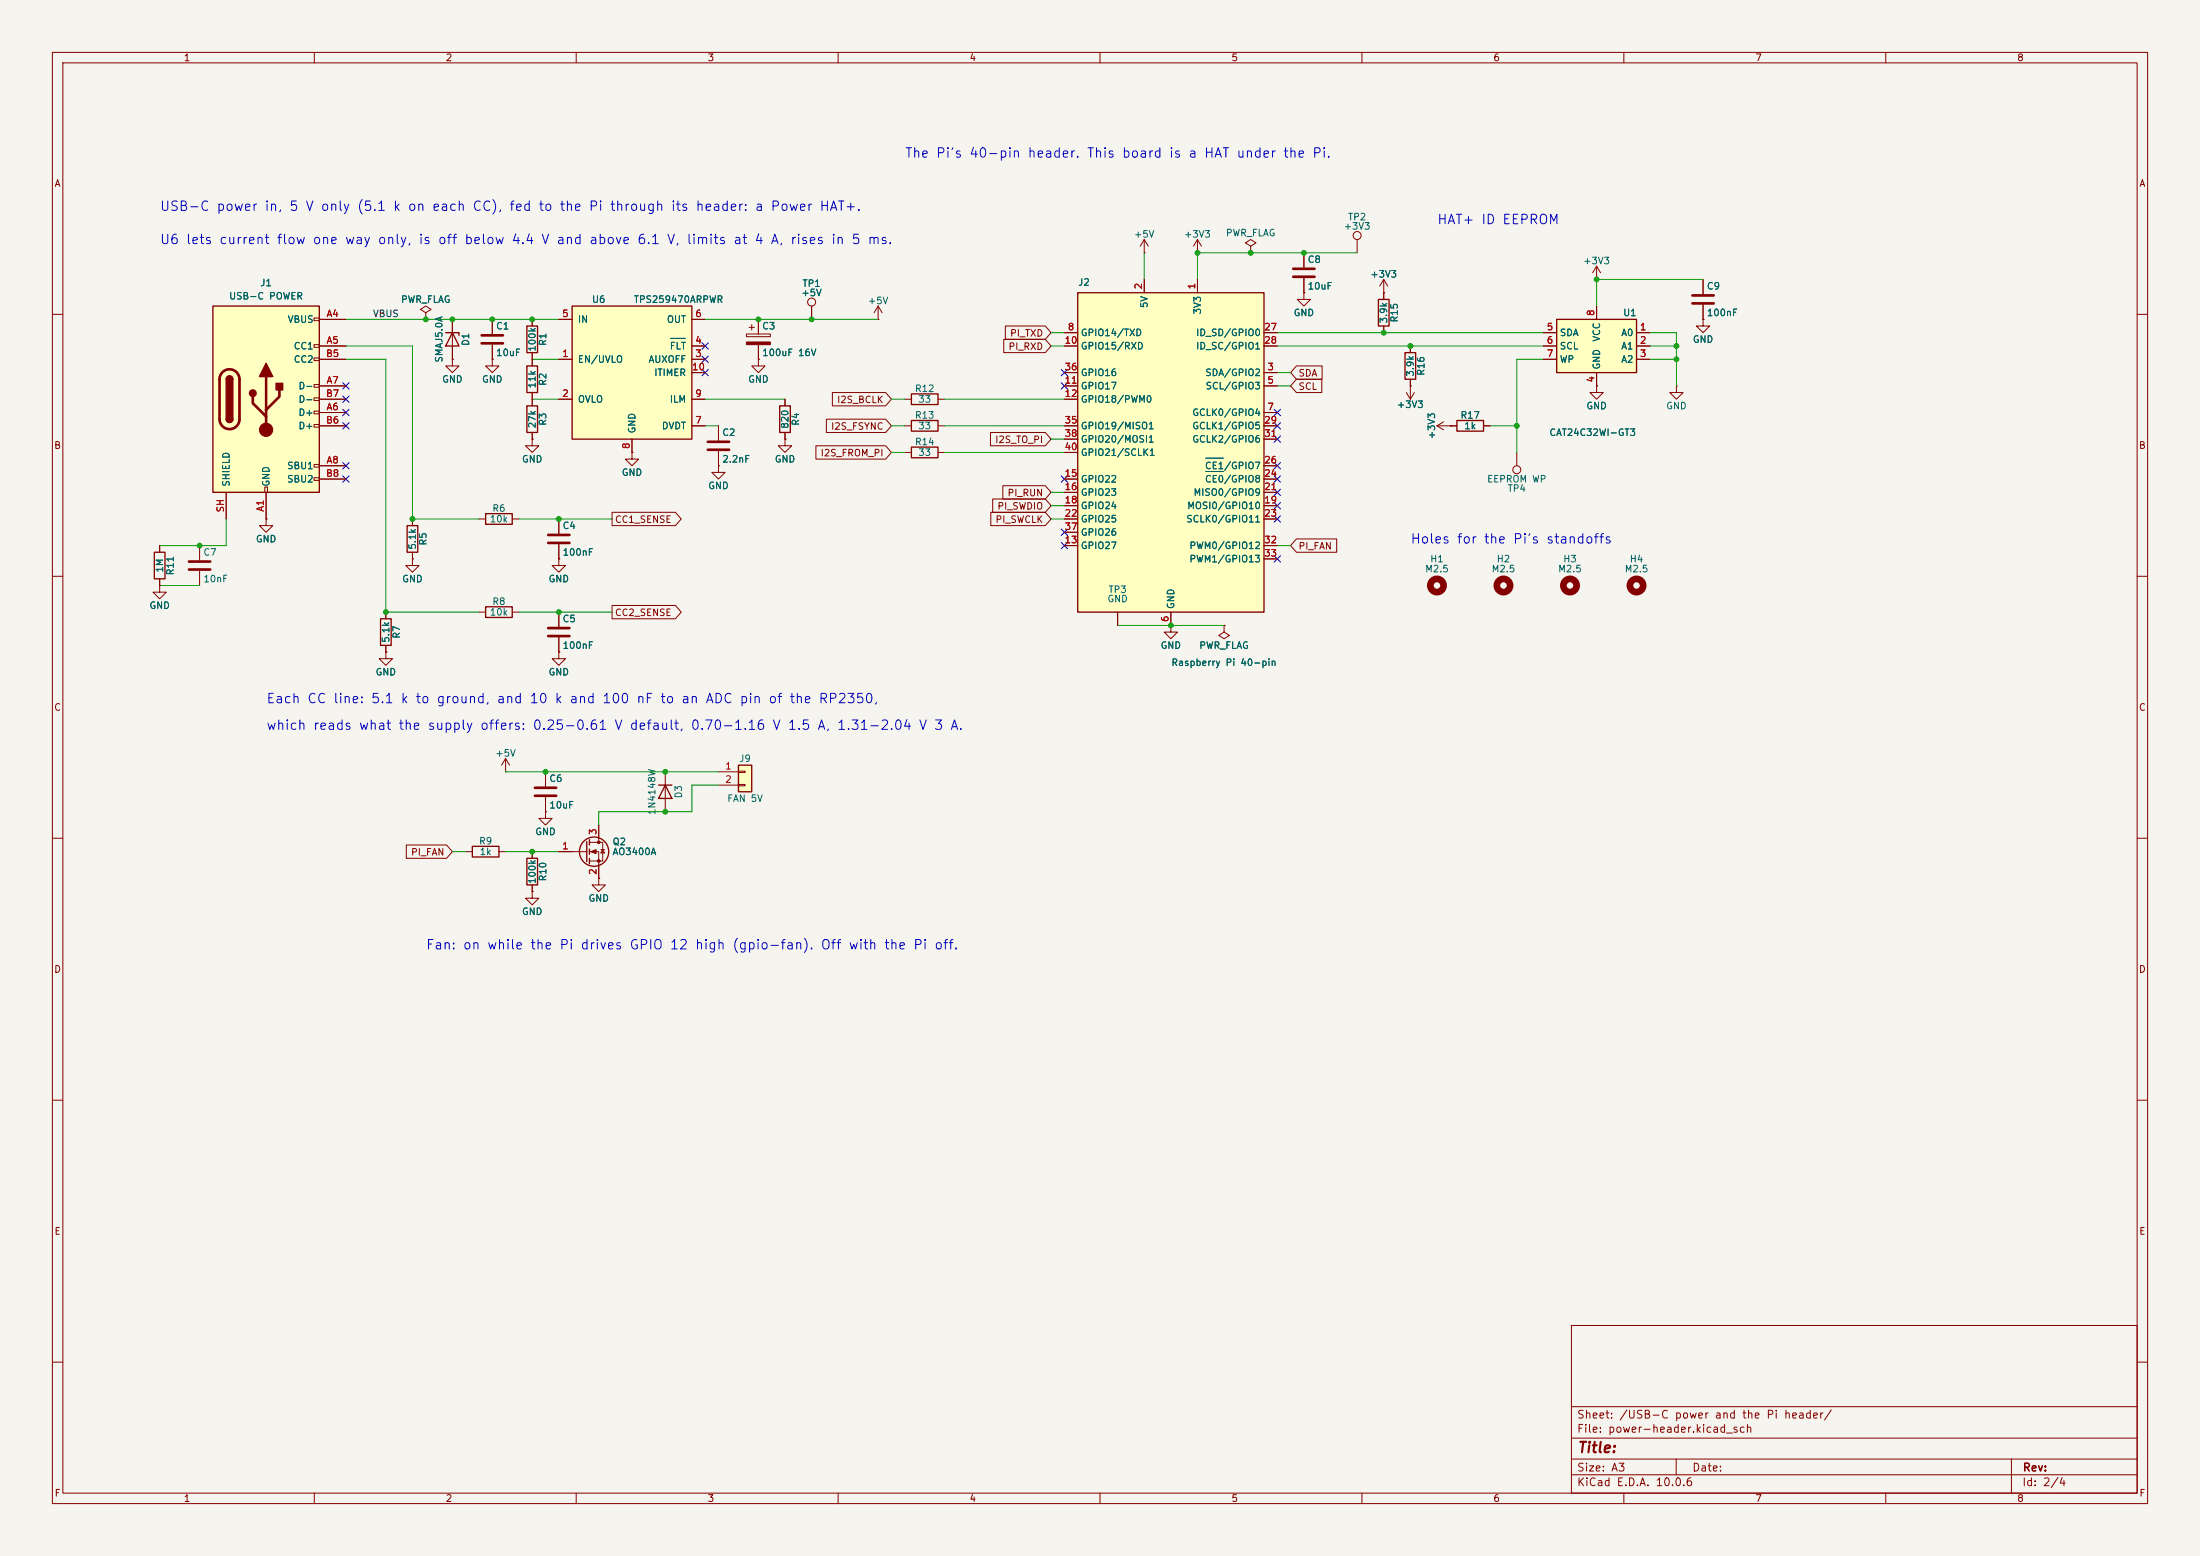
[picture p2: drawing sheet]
<svg xmlns="http://www.w3.org/2000/svg" width="420mm" height="297mm" viewBox="0 0 420 297" stroke-linecap="round" stroke-linejoin="round" font-family="sans-serif">
<path d="M0 0h420v297h-420z" fill="#f5f4ef" stroke="#f5f4ef" stroke-width=".19"/>
<g fill="none" stroke="#840000" stroke-width=".19">
<path d="M10 10h400v277h-400zM12 12h396v273h-396zM60 10v2M110 10v2M160 10v2M210 10v2M260 10v2M310 10v2M360 10v2M81.3 59.7l1-.6-1-.7-1 .7 1 .6v1.3M154.9 58.4v2.6M167.6 58.4l-.7 1.3"/>
<path d="M167.6 58.4l.8 1.3M167.6 58.4v2.6M248.9 55.9v1.3h1.3l-1.3 1.2-1.3-1.2h1.3M248.9 55.9h.1M10 60h2M81.3 61h.1M86.4 68.6v1.3h1.2l-1.2 1.2-1.3-1.2h1.3M86.4 68.6h.1M86.4 61v7.6M94 68.6v1.3h1.2l-1.2 1.2-1.3-1.2h1.3M94 68.6h.1M101.6 61v1.2"/>
<path d="M101.6 67.3v2.6M101.6 74.9v1.3M142.5 63.8h4.6v.5h-4.6zM143 62.5h1M143.5 62v1M144.8 61v2.8M144.8 65.8v2.8M167.6 61h.1M408 60h2M106.7 99.1v2.8M120.6 86.4v1.2h1.3l-1.3 1.3-1.2-1.3h1.2M120.6 86.4h.1"/>
<path d="M10 110h2M73.7 116.8v1.3M91.4 116.8h1.3M97.8 116.8h1.3M106.7 106.7v1.3h1.2l-1.2 1.2-1.3-1.2h1.3M106.7 106.7h.1M106.7 103.9v2.8M106.7 116.8v2.8M408 110h2M73.7 124.5v1.2h1.2l-1.2 1.3-1.3-1.3h1.3M73.7 124.5h.1M73.7 123.2v1.3"/>
<path d="M106.7 124.5v1.2h1.2l-1.2 1.3-1.3-1.3h1.3M106.7 124.5h.1M106.7 121.7v2.8M10 160h2M96.5 147.3h.1M96.5 144.8l-.7 1.3M96.5 144.8l.8 1.3M96.5 144.8v2.5M408 160h2M10 210h2M408 210h2M300 253h108v32h-108z"/>
<path d="M10 260h2M300 278.5h108M300 274.5h108M300 268.5h108M320 278.5v3M384 278.5v6.5M408 260h2M60 285v2M110 285v2M160 285v2M210 285v2M260 285v2"/>
<path d="M300 281.5h108M310 285v2M360 285v2"/>
<circle cx="154.9" cy="57.7" r=".76"/>
</g>
<path d="M104.6 102.1h4.1M104.6 103.6h4.1M104.6 119.9h4.1M104.6 121.4h4.1" fill="none" stroke="#840000" stroke-width=".51"/>
<path d="M142.5 65.3h4.6v.5h-4.6z" fill="#840000" stroke="#840000" stroke-width=".19"/>
<path d="M85.1 63.5h2.5v.5M86.4 63.5l1.2 2.5h-2.5zM100.6 62.2h2v5.1h-2zM100.6 69.9h2v5h-2zM72.6 118.1h2.1v5.1h-2.1zM92.7 115.8h5.1v2.1h-5.1z" fill="none" stroke="#840000" stroke-width=".25"/>
<path d="M40.6 58.4h20.4v35.6h-20.4z" fill="#ffffc2"/>
<g fill="none" stroke="#840000" stroke-width=".19">
<path d="M59.9 60.7h1.1v.5h-1.1zM59.9 65.8h1.1v.5h-1.1zM59.9 68.3h1.1v.5h-1.1zM59.9 73.4h1.1v.5h-1.1zM59.9 75.9h1.1v.6h-1.1zM59.9 78.5h1.1v.5h-1.1zM61 61h5M61 66h5M61 78.7h5M61 73.7h5M61 68.6h5M61 76.2h5"/>
<path d="M144.8 68.6v1.3h1.2l-1.2 1.2-1.3-1.2h1.3M144.8 68.6h.1M149.9 76.2v1.3M172.7 76.2h1.3M179.1 76.2h1.2M43.2 94v5.1M50.5 93h.6v1h-.6zM50.8 94v5.1M59.9 81h1.1v.5h-1.1zM59.9 88.6h1.1v.6h-1.1zM59.9 91.2h1.1v.5h-1.1zM61 88.9h5"/>
<path d="M61 81.3h5M61 91.4h5M137.2 88.9v1.3h1.2l-1.2 1.2-1.3-1.2h1.3M137.2 88.9h.1M137.2 81.3v2.8M137.2 86.1v2.8M149.9 83.8v1.3h1.2l-1.2 1.3-1.3-1.3h1.3M149.9 83.8h.1M149.9 82.6v1.2M172.7 81.3h1.3M172.7 86.4h1.3M179.1 81.3h1.2"/>
<path d="M179.1 86.4h1.2M88.9 162.6h1.3M95.2 162.6h1.3"/>
</g>
<path d="M40.6 58.4h20.4v35.6h-20.4zM43.2 72.4a.64 .64 0 0 1 .6-.6 .64 .64 0 0 1 .6 .6M148.8 77.5h2.1v5.1h-2.1zM174 75.2h5.1v2h-5.1zM43.2 80a.64 .64 0 0 0 .6 .6 .64 .64 0 0 0 .6-.6M174 85.3h5.1v2.1h-5.1zM174 80.3h5.1v2h-5.1zM90.2 161.5h5v2.1h-5z" fill="none" stroke="#840000" stroke-width=".25"/>
<path d="M42.5 71.1a1.9 1.9 0 0 1 2-.5 1.9 1.9 0 0 1 1.2 1.8v7.6a1.91 1.91 0 0 1-1.9 1.9 1.91 1.91 0 0 1-1.9-1.9v-7.8l.2-.6zM48.3 75.7v1.3l2.5 2.5M50.8 71.9v10.1M53.3 74.4v1.3l-2.5 2.5M135.1 84.3h4.1M135.1 85.9h4.1" fill="none" stroke="#840000" stroke-width=".51"/>
<g fill="#840000" stroke="#840000" stroke-width=".25">
<path d="M43.2 72.4h1.2v7.6h-1.2z"/>
<path d="M43.4 71.9a.64 .64 0 0 1 .7-.1 .64 .64 0 0 1 .3 .6h-1.2z"/>
<path d="M43.2 80h1.2a.64 .64 0 0 1-.6 .6 .64 .64 0 0 1-.6-.6z"/>
<path d="M50.8 69.3l1.3 2.6h-2.6z"/>
<path d="M52.7 73.2h1.3v1.2h-1.3z"/>
<circle cx="48.3" cy="75.1" r=".63"/>
</g>
<circle cx="50.8" cy="82" r="1.27" fill="#840000" stroke="#840000" stroke-width=".19"/>
<path d="M141 146.1h2.5v5h-2.5z" fill="#ffffc2"/>
<path d="M125.7 149.9h2.6M127 149.9l1.3 2.5h-2.6zM141 146.1h2.5v5h-2.5z" fill="none" stroke="#840000" stroke-width=".25"/>
<path d="M104.1 154.9v1.3h1.3l-1.3 1.3-1.2-1.3h1.2M104.1 154.9h.1M127 147.3v7.6M137.2 147.3h3.8M137.2 149.9h3.8M141 147.2h1.2v.2h-1.2zM141 149.7h1.2v.3h-1.2z" fill="none" stroke="#840000" stroke-width=".19"/>
<path d="M297.2 61h15.2v10.1h-15.2z" fill="#ffffc2"/>
<g fill="none" stroke="#840000" stroke-width=".25">
<path d="M297.2 61h15.2v10.1h-15.2zM100.6 163.8h2v5.1h-2zM112 160.7v3.8M112.5 160.3v1M112.5 162.1v1M112.5 163.8v1"/>
<circle cx="113.4" cy="162.6" r="2.79"/>
</g>
<g fill="none" stroke="#840000" stroke-width=".19">
<path d="M218.4 48.3h.1M218.4 45.7l-.7 1.3M218.4 45.7l.8 1.3M218.4 45.7v2.6M228.6 48.3h.1M228.6 45.7l-.8 1.3M228.6 45.7l.8 1.3M228.6 45.7v2.6M238.8 47l1-.6-1-.7-1.1 .7 1.1 .6v1.3M238.8 48.3h.1M304.8 53.3h.1M304.8 50.8v2.5"/>
<path d="M304.8 58.4v2.6M304.8 50.8l-.8 1.3M304.8 50.8l.8 1.3M325.1 53.3v2.8M325.1 58.2v2.8M294.6 63.5h2.6M294.6 66h2.6M294.6 68.6h2.6M304.8 73.7v1.2h1.3l-1.3 1.3-1.3-1.3h1.3M304.8 73.7h.1M304.8 71.1v2.6M312.4 63.5h2.6"/>
<path d="M312.4 66h2.6M312.4 68.6h2.6M320 73.7v1.2h1.3l-1.3 1.3-1.2-1.3h1.2M320 73.7h.1M325.1 61v1.2h1.3l-1.3 1.3-1.3-1.3h1.3M325.1 61h.1M213.4 116.8v2.6M223.5 119.4v1.3h1.3l-1.3 1.2-1.3-1.2h1.3M223.5 119.4h.1M104.1 147.3v2.8M104.1 152.1v2.8M114.3 157.5v3.3"/>
<path d="M101.6 170.2v1.3h1.3l-1.3 1.2-1.3-1.2h1.3M101.6 170.2h.1M101.6 162.6v1.2M101.6 168.9v1.3M106.7 162.6h5.3M112.5 160.8h2.6v3.5h-2.6M112.5 162.6h1.8v5M114.3 167.6v1.3h1.3l-1.3 1.3-1.3-1.3h1.3M114.3 167.6h.1M114.7 162.2h.7M115.1 162.2l.3 .6h-.7z"/>
<circle cx="213.4" cy="116.1" r=".76"/>
</g>
<path d="M323.1 56.4h4.1M323.1 57.9h4.1M102.1 150.4h4.1M102.1 151.9h4.1" fill="none" stroke="#840000" stroke-width=".51"/>
<g fill="#840000" stroke="#840000" stroke-width=".19">
<path d="M112.8 162.6l1-.4v.7z"/>
<circle cx="114.3" cy="160.8" r=".25"/>
<circle cx="114.3" cy="164.3" r=".25"/>
</g>
<g fill="none" stroke="#840000" stroke-width="1.3">
<circle cx="274.3" cy="111.8" r="1.27"/>
<circle cx="287" cy="111.8" r="1.27"/>
<circle cx="299.7" cy="111.8" r="1.27"/>
<circle cx="312.4" cy="111.8" r="1.27"/>
</g>
<path d="M205.7 55.9h35.6v60.9h-35.6z" fill="#ffffc2"/>
<path d="M205.7 55.9h35.6v60.9h-35.6z" fill="none" stroke="#840000" stroke-width=".25"/>
<g fill="none" stroke="#840000" stroke-width=".19">
<path d="M218.4 53.3v2.6M228.6 53.3v2.6M94 61v2.8M94 65.8v2.8M203.2 71.1h2.5M203.2 73.7h2.5M203.2 63.5h2.5M203.2 66h2.5M203.2 76.2h2.5M241.3 71.1h2.5M241.3 73.7h2.5M241.3 78.7h2.5"/>
<path d="M241.3 63.5h2.5M241.3 66h2.5M50.8 99.1v1.2h1.3l-1.3 1.3-1.3-1.3h1.3M50.8 99.1h.1M203.2 91.4h2.5M203.2 94h2.5M203.2 96.5h2.5M203.2 99.1h2.5M203.2 81.3h2.5M203.2 83.8h2.5M203.2 86.4h2.5M241.3 91.4h2.5"/>
<path d="M241.3 94h2.5M241.3 96.5h2.5M241.3 99.1h2.5M241.3 88.9h2.5M241.3 81.3h2.5M241.3 83.8h2.5M203.2 104.1h2.5M203.2 101.6h2.5M223.5 116.8v2.6M233.7 119.4v1.3l1 .6-1 .6-1-.6 1-.6M233.7 119.4h.1M241.3 104.1h2.5"/>
<path d="M241.3 106.7h2.5"/>
</g>
<path d="M230.2 90h3.3M230.2 87.5h3.3" fill="none" stroke="#006464" stroke-width=".19"/>
<path d="M91.9 64h4.1M91.9 65.5h4.1" fill="none" stroke="#840000" stroke-width=".51"/>
<path d="M109.2 58.4h22.9v25.4h-22.9z" fill="#ffffc2"/>
<path d="M109.2 58.4h22.9v25.4h-22.9zM263.1 57.2h2.1v5h-2.1zM100.6 77.5h2v5.1h-2zM268.2 67.3h2.1v5.1h-2.1zM92.7 98h5.1v2.1h-5.1zM278.1 80.3h5.1v2h-5.1zM29.5 105.4h2v5.1h-2zM77.7 100.3h2.1v5.1h-2.1z" fill="none" stroke="#840000" stroke-width=".25"/>
<g fill="none" stroke="#840000" stroke-width=".19">
<path d="M154.9 58.4v2.6M218.4 53.3v2.6M228.6 53.3v2.6M248.9 55.9h.1M248.9 48.3v2.8M248.9 53.1v2.8M259.1 45.7v2.6M264.2 55.9h.1M264.2 53.3l-.8 1.3M264.2 53.3l.7 1.3M264.2 53.3v3.9M304.8 58.4v2.6"/>
<path d="M325.1 53.3v2.8M325.1 58.2v2.8M61 68.6h5M61 76.2h5M61 66h5M61 61h5M61 73.7h5M61 78.7h5M81.3 61h.1M86.4 68.6h.1M86.4 61v2.5M86.4 66v2.6"/>
<path d="M94 68.6h.1M94 61v2.8M94 65.8v2.8M101.6 61v1.2M101.6 67.3v2.6M101.6 74.9v2.6M106.7 68.6h2.5M106.7 76.2h2.5M106.7 61h2.5M132.1 68.6h2.5M132.1 76.2h2.5M132.1 66h2.5"/>
<path d="M132.1 61h2.5M132.1 71.1h2.5M144.8 68.6h.1M144.8 61v2.8M144.8 65.8v2.8M149.9 76.2v1.3M158.9 74.9h10.2l1.1 1.3-1.1 1.3h-10.2zM191.6 64.8h7.9l1.2 1.2-1.2 1.3h-7.9zM191.9 62.2h7.6l1.2 1.3-1.2 1.3h-7.6zM203.2 76.2h2.5M203.2 66h2.5M203.2 71.1h2.5"/>
<path d="M203.2 63.5h2.5M203.2 73.7h2.5M241.3 66h2.5M241.3 71.1h2.5M241.3 63.5h2.5M241.3 73.7h2.5M241.3 78.7h2.5M247.5 72.4h4.8v2.5h-4.8l-1.1-1.2zM247.5 69.8h4.9v2.6h-4.9l-1.1-1.3zM264.2 62.2v1.3M268.5 74.9l.7 1.3M269.2 73.7h.1"/>
<path d="M269.2 66v1.3M269.2 72.4v3.8M270 74.9l-.8 1.3M294.6 68.6h2.6M294.6 66h2.6M294.6 63.5h2.6M304.8 73.7h.1M304.8 71.1v2.6M312.4 68.6h2.6M312.4 66h2.6M312.4 63.5h2.6M325.1 61h.1"/>
<path d="M43.2 94v5.1M50.8 99.1h.1M50.8 94v5.1M61 81.3h5M61 91.4h5M61 88.9h5M78.7 99.1v1.2M91.4 99.1h1.3M97.8 99.1h1.3M101.6 83.8v1.3h1.3l-1.3 1.3-1.3-1.3h1.3M101.6 83.8h.1M101.6 82.6v1.2"/>
<path d="M106.7 99.1v2.8M116.8 97.8h12.1l1.2 1.3-1.2 1.2h-12.1zM120.6 86.4h.1M120.6 83.8v2.6M132.1 81.3h2.5M137.2 88.9h.1M137.2 81.3v2.8M137.2 86.1v2.8M149.9 83.8h.1M149.9 82.6v1.2M155.8 85.1h13.3l1.1 1.3-1.1 1.2h-13.3zM157.8 80h11.3l1.1 1.3-1.1 1.3h-11.3z"/>
<path d="M189.1 82.5h10.4l1.2 1.3-1.2 1.3h-10.4zM189.1 97.8h10.4l1.2 1.3-1.2 1.2h-10.4zM189.5 95.2h10l1.2 1.3-1.2 1.3h-10zM191.4 92.7h8.1l1.2 1.3-1.2 1.3h-8.1zM203.2 81.3h2.5M203.2 99.1h2.5M203.2 91.4h2.5M203.2 94h2.5M203.2 96.5h2.5M203.2 83.8h2.5M203.2 86.4h2.5M241.3 81.3h2.5"/>
<path d="M241.3 99.1h2.5M241.3 91.4h2.5M241.3 94h2.5M241.3 96.5h2.5M241.3 88.9h2.5M241.3 83.8h2.5M274.3 81.3h3.8M274.3 81.3l1.3 .7M275.6 80.5l-1.3 .8M276.9 81.3h.1M283.2 81.3h1.3M289.6 86.4v2.5"/>
<path d="M30.5 111.8v1.2h1.2l-1.2 1.3-1.3-1.3h1.3M30.5 111.8h.1M30.5 104.1v1.3M30.5 110.5v1.3M38.1 104.1v2.8M38.1 109v2.8M73.7 116.8v1.3M78.7 106.7v1.3h1.3l-1.3 1.2-1.2-1.2h1.2M78.7 106.7h.1M78.7 105.4v1.3M106.7 106.7h.1M106.7 103.9v2.8"/>
<path d="M106.7 116.8v2.8M116.8 115.6h12.1l1.2 1.2-1.2 1.3h-12.1zM203.2 104.1h2.5M203.2 101.6h2.5M213.4 116.8v2.6M223.5 119.4h.1M223.5 116.8v2.6M233.7 119.4h.1M241.3 104.1h2.5M241.3 106.7h2.5M247.5 102.9h7.7v2.5h-7.7l-1.1-1.3zM73.7 124.5h.1"/>
<path d="M73.7 123.2v1.3M106.7 124.5h.1M106.7 121.7v2.8M104.1 154.9h.1M104.1 147.3v2.8M104.1 152.1v2.8M114.3 157.5v2.5M77.6 161.3h7.6l1.2 1.3-1.2 1.2h-7.6zM101.6 170.2h.1M101.6 162.6v1.2M101.6 168.9v1.3M106.7 162.6h2.5"/>
<path d="M114.3 167.6h.1M114.3 165.1v2.5"/>
<circle cx="259.1" cy="45" r=".76"/>
<circle cx="289.6" cy="89.7" r=".76"/>
</g>
<path d="M128 64.6h2.8M230.2 90h3.3M230.2 87.5h3.3" fill="none" stroke="#006464" stroke-width=".19"/>
<path d="M246.9 51.3h4.1M246.9 52.8h4.1M36.1 107.2h4M36.1 108.7h4" fill="none" stroke="#840000" stroke-width=".51"/>
<g fill="none" stroke="#009600" stroke-width=".19">
<path d="M218.4 48.3v5M259.1 48.3h-30.5v5M325.1 53.3h-20.3v5.1M66 66h12.7v33.1h12.7M66 68.6h7.7v48.2h17.7M66 61h40.7M101.6 68.6h5.1M101.6 76.2h5.1M134.6 61h33M134.6 76.2h15.3M170.2 76.2h2.5M180.3 76.2h22.9"/>
<path d="M200.7 66h2.5M200.7 63.5h2.5M243.8 66h50.8M243.8 73.7h2.6M243.8 63.5h50.8M243.8 71.1h2.6M294.6 68.6h-5v17.8M315 66h5M315 68.6h5M315 63.5h5v10.2M43.2 99.1v5h-12.7M99.1 99.1h17.7"/>
<path d="M134.6 81.3h2.6M170.2 81.3h2.5M170.2 86.4h2.5M180.3 81.3h22.9M180.3 86.4h22.9M200.7 99.1h2.5M200.7 96.5h2.5M200.7 94h2.5M200.7 83.8h2.5M284.5 81.3h5.1M30.5 111.8h7.6M99.1 116.8h17.7"/>
<path d="M213.4 119.4h20.3M243.8 104.1h2.6M96.5 147.3h40.7M137.2 149.9h-5.1v5h-17.8v2.6M86.4 162.6h2.5M96.5 162.6h10.2"/>
</g>
<g fill="none" stroke="#000084" stroke-width=".19">
<path d="M65.4 73.1l1.2 1.2M65.4 75.6l1.2 1.2M65.4 78.1l1.2 1.2M66.6 73.1l-1.2 1.2M66.6 75.6l-1.2 1.2M66.6 78.1l-1.2 1.2M134 70.5l1.2 1.2M134 68l1.2 1.2M134 65.4l1.2 1.2M135.2 70.5l-1.2 1.2M135.2 68l-1.2 1.2M135.2 65.4l-1.2 1.2"/>
<path d="M202.6 73.1l1.2 1.2M202.6 70.5l1.2 1.2M203.8 73.1l-1.2 1.2M203.8 70.5l-1.2 1.2M243.2 78.1l1.2 1.2M244.4 78.1l-1.2 1.2M65.4 88.3l1.2 1.2M65.4 80.7l1.2 1.2M65.4 90.8l1.2 1.2M66.6 88.3l-1.2 1.2M66.6 80.7l-1.2 1.2M66.6 90.8l-1.2 1.2"/>
<path d="M202.6 90.8l1.2 1.2M203.8 90.8l-1.2 1.2M243.2 98.5l1.2 1.2M243.2 95.9l1.2 1.2M243.2 83.2l1.2 1.2M243.2 93.4l1.2 1.2M243.2 80.7l1.2 1.2M243.2 90.8l1.2 1.2M243.2 88.3l1.2 1.2M244.4 98.5l-1.2 1.2M244.4 95.9l-1.2 1.2M244.4 83.2l-1.2 1.2"/>
<path d="M244.4 93.4l-1.2 1.2M244.4 80.7l-1.2 1.2M244.4 90.8l-1.2 1.2M244.4 88.3l-1.2 1.2M202.6 101l1.2 1.2M202.6 103.5l1.2 1.2M203.8 101l-1.2 1.2M203.8 103.5l-1.2 1.2M243.2 106.1l1.2 1.2M244.4 106.1l-1.2 1.2"/>
</g>
<g fill="#009600" stroke="#009600" stroke-width=".19">
<circle cx="106.7" cy="99.1" r=".46"/>
<circle cx="101.6" cy="61" r=".46"/>
<circle cx="104.1" cy="147.3" r=".46"/>
<circle cx="127" cy="147.3" r=".46"/>
<circle cx="144.8" cy="61" r=".46"/>
<circle cx="289.6" cy="81.3" r=".46"/>
<circle cx="304.8" cy="53.3" r=".46"/>
<circle cx="320" cy="66" r=".46"/>
<circle cx="320" cy="68.6" r=".46"/>
<circle cx="38.1" cy="104.1" r=".46"/>
<circle cx="73.7" cy="116.8" r=".46"/>
<circle cx="106.7" cy="116.8" r=".46"/>
<circle cx="78.7" cy="99.1" r=".46"/>
<circle cx="264.2" cy="63.5" r=".46"/>
<circle cx="248.9" cy="48.3" r=".46"/>
<circle cx="269.2" cy="66" r=".46"/>
<circle cx="223.5" cy="119.4" r=".46"/>
<circle cx="238.8" cy="48.3" r=".46"/>
<circle cx="228.6" cy="48.3" r=".46"/>
<circle cx="127" cy="154.9" r=".46"/>
<circle cx="101.6" cy="162.6" r=".46"/>
<circle cx="154.9" cy="61" r=".46"/>
<circle cx="81.3" cy="61" r=".46"/>
<circle cx="86.4" cy="61" r=".46"/>
<circle cx="94" cy="61" r=".46"/>
</g>
<text font-size="2" fill="#840000" x="301" y="277.8">Title:</text>
<g font-size="1.8" fill="#0000c2">
<text x="172.6" y="30.5">The Pi's 40-pin header. This board is a HAT under the Pi.</text>
<text x="30.4" y="40.7">USB-C power in, 5 V only (5.1 k on each CC), fed to the Pi through its header: a Power HAT+.</text>
<text x="30.4" y="47.1">U6 lets current flow one way only, is off below 4.4 V and above 6.1 V, limits at 4 A, rises in 5 ms.</text>
<text x="274.2" y="43.2">HAT+ ID EEPROM</text>
<text x="269.2" y="104.2">Holes for the Pi's standoffs</text>
<text x="50.7" y="134.7">Each CC line: 5.1 k to ground, and 10 k and 100 nF to an ADC pin of the RP2350,</text>
<text x="50.7" y="139.8">which reads what the supply offers: 0.25-0.61 V default, 0.70-1.16 V 1.5 A, 1.31-2.04 V 3 A.</text>
<text x="81.2" y="181.7">Fan: on while the Pi drives GPIO 12 high (gpio-fan). Off with the Pi off.</text>
</g>
<g font-size="1.5" fill="#840000">
<text x="300.9" y="273.8">File: power-header.kicad_sch</text>
<text x="300.9" y="271.1">Sheet: /USB-C power and the Pi header/</text>
<text x="300.9" y="281.2">Size: A3</text>
<text x="322.9" y="281.2">Date:</text>
<text x="386" y="281.2">Rev:</text>
<text x="300.9" y="284">KiCad E.D.A. 10.0.6</text>
<text x="385.9" y="284">Id: 2/4</text>
</g>
<g font-size="1.3" fill="#840000">
<text x="35" y="12">1</text>
<text x="85" y="12">2</text>
<text x="135" y="12">3</text>
<text x="185" y="12">4</text>
<text x="235" y="12">5</text>
<text x="285" y="12">6</text>
<text x="335" y="12">7</text>
<text x="385" y="12">8</text>
<text x="10.3" y="36">A</text>
<text x="408.3" y="36">A</text>
<text x="192.7" y="64.6">PI_TXD</text>
<text x="192.4" y="67.1">PI_RXD</text>
<text x="159.7" y="77.3">I2S_BCLK</text>
<text x="247.8" y="74.7">SCL</text>
<text x="247.8" y="72.2">SDA</text>
<text x="158.5" y="82.3">I2S_FSYNC</text>
<text x="10.2" y="86">B</text>
<text x="156.5" y="87.4">I2S_FROM_PI</text>
<text x="189.9" y="84.9">I2S_TO_PI</text>
<text x="408.2" y="86">B</text>
<text x="192.2" y="95">PI_RUN</text>
<text x="117.3" y="100.1">CC1_SENSE</text>
<text x="189.9" y="100.1">PI_SWCLK</text>
<text x="190.3" y="97.6">PI_SWDIO</text>
<text x="247.8" y="105.2">PI_FAN</text>
<text x="117.3" y="117.9">CC2_SENSE</text>
<text x="10.2" y="136">C</text>
<text x="408.2" y="136">C</text>
<text x="78.4" y="163.6">PI_FAN</text>
<text x="10.2" y="186">D</text>
<text x="408.2" y="186">D</text>
<text x="10.3" y="236">E</text>
<text x="408.3" y="236">E</text>
<text x="10.3" y="286">F</text>
<text x="35" y="287">1</text>
<text x="85" y="287">2</text>
<text x="135" y="287">3</text>
<text x="185" y="287">4</text>
<text x="235" y="287">5</text>
<text x="285" y="287">6</text>
<text x="335" y="287">7</text>
<text x="385" y="287">8</text>
<text x="408.3" y="286">F</text>
</g>
<g font-size="1.3" fill="#006464">
<text x="216.4" y="45.7">+5V</text>
<text x="225.9" y="45.7">+3V3</text>
<text x="233.9" y="45.4">PWR_FLAG</text>
<text x="256.4" y="44.1">+3V3</text>
<text x="257.2" y="42.4">TP2</text>
<text x="249.5" y="50.5">C8</text>
<text x="261.5" y="53.3">+3V3</text>
<text x="302.1" y="50.7">+3V3</text>
<text x="43.6" y="57.5">USB-C POWER</text>
<text x="49.6" y="54.9">J1</text>
<text x="76.4" y="58.1">PWR_FLAG</text>
<text x="112.9" y="58.1">U6</text>
<text x="120.9" y="58.1">TPS259470ARPWR</text>
<text x="152.9" y="56.8">+5V</text>
<text x="153.1" y="55.1">TP1</text>
<text x="165.6" y="58.4">+5V</text>
<text x="205.7" y="54.8">J2</text>
<text x="219.4" y="58.9" transform="rotate(-90 219.4 58.9)">5V</text>
<text x="249.5" y="55.6">10uF</text>
<text x="325.7" y="55.6">C9</text>
<text x="54.8" y="61.9">VBUS</text>
<text x="94.6" y="63.2">C1</text>
<text x="110.2" y="61.9">IN</text>
<text x="127.2" y="61.9">OUT</text>
<text x="145.4" y="63.2">C3</text>
<text x="206.2" y="64.5">GPIO14/TXD</text>
<text x="228.2" y="64.5">ID_SD/GPIO0</text>
<text x="229.6" y="60.1" transform="rotate(-90 229.6 60.1)">3V3</text>
<text x="246.9" y="60.7">GND</text>
<text x="265.1" y="61.8" transform="rotate(-90 265.1 61.8)">3.9k</text>
<text x="267.2" y="61.7" transform="rotate(-90 267.2 61.7)">R15</text>
<text x="297.7" y="64.5">SDA</text>
<text x="305.8" y="65.3" transform="rotate(-90 305.8 65.3)">VCC</text>
<text x="309.4" y="64.5">A0</text>
<text x="309.8" y="60.7">U1</text>
<text x="323.1" y="65.7">GND</text>
<text x="325.7" y="60.7">100nF</text>
<text x="56" y="67">CC1</text>
<text x="56" y="69.5">CC2</text>
<text x="84.8" y="69.3" transform="rotate(-90 84.8 69.3)">SMAJ5.0A</text>
<text x="89.9" y="66.1" transform="rotate(-90 89.9 66.1)">D1</text>
<text x="94.6" y="68.3">10uF</text>
<text x="102.6" y="67.2" transform="rotate(-90 102.6 67.2)">100k</text>
<text x="104.6" y="66.1" transform="rotate(-90 104.6 66.1)">R1</text>
<text x="110.2" y="69.5">EN/UVLO</text>
<text x="123.7" y="69.5">AUXOFF</text>
<text x="127.8" y="67">FLT</text>
<text x="145.4" y="68.3">100uF 16V</text>
<text x="206.2" y="67">GPIO15/RXD</text>
<text x="228.2" y="67">ID_SC/GPIO1</text>
<text x="272.2" y="71.8" transform="rotate(-90 272.2 71.8)">R16</text>
<text x="297.7" y="67">SCL</text>
<text x="297.7" y="69.5">WP</text>
<text x="305.8" y="70.6" transform="rotate(-90 305.8 70.6)">GND</text>
<text x="309.4" y="67">A1</text>
<text x="309.4" y="69.5">A2</text>
<text x="56.9" y="74.6">D-</text>
<text x="56.9" y="77.2">D-</text>
<text x="84.3" y="73.4">GND</text>
<text x="91.9" y="73.4">GND</text>
<text x="102.6" y="74.2" transform="rotate(-90 102.6 74.2)">11k</text>
<text x="104.6" y="73.8" transform="rotate(-90 104.6 73.8)">R2</text>
<text x="110.2" y="77.2">OVLO</text>
<text x="124.8" y="72.1">ITIMER</text>
<text x="127.8" y="77.2">ILM</text>
<text x="142.7" y="73.4">GND</text>
<text x="174.6" y="75.1">R12</text>
<text x="175.2" y="77.2">33</text>
<text x="206.2" y="74.6">GPIO17</text>
<text x="206.2" y="77.2">GPIO18/PWM0</text>
<text x="206.2" y="72.1">GPIO16</text>
<text x="230" y="72.1">SDA/GPIO2</text>
<text x="230" y="74.6">SCL/GPIO3</text>
<text x="270.2" y="72" transform="rotate(-90 270.2 72)">3.9k</text>
<text x="56.9" y="79.7">D+</text>
<text x="56.9" y="82.2">D+</text>
<text x="102.6" y="81.9" transform="rotate(-90 102.6 81.9)">27k</text>
<text x="104.6" y="81.4" transform="rotate(-90 104.6 81.4)">R3</text>
<text x="121.6" y="82.8" transform="rotate(-90 121.6 82.8)">GND</text>
<text x="126.2" y="82.2">DVDT</text>
<text x="137.8" y="83.5">C2</text>
<text x="150.8" y="82" transform="rotate(-90 150.8 82)">820</text>
<text x="152.9" y="81.4" transform="rotate(-90 152.9 81.4)">R4</text>
<text x="174.6" y="80.2">R13</text>
<text x="175.2" y="82.2">33</text>
<text x="206.2" y="82.2">GPIO19/MISO1</text>
<text x="227.5" y="79.7">GCLK0/GPIO4</text>
<text x="227.5" y="82.2">GCLK1/GPIO5</text>
<text x="266.6" y="78.2">+3V3</text>
<text x="274.3" y="83.9" transform="rotate(-90 274.3 83.9)">+3V3</text>
<text x="278.7" y="80.2">R17</text>
<text x="279.4" y="82.2">1k</text>
<text x="295.7" y="83.5">CAT24C32WI-GT3</text>
<text x="302.7" y="78.4">GND</text>
<text x="318" y="78.4">GND</text>
<text x="54.7" y="89.9">SBU1</text>
<text x="99.5" y="88.6">GND</text>
<text x="137.8" y="88.6">2.2nF</text>
<text x="147.8" y="88.6">GND</text>
<text x="174.6" y="85.3">R14</text>
<text x="175.2" y="87.3">33</text>
<text x="206.2" y="84.8">GPIO20/MOSI1</text>
<text x="206.2" y="87.3">GPIO21/SCLK1</text>
<text x="227.5" y="84.8">GCLK2/GPIO6</text>
<text x="229.9" y="89.9">CE1/GPIO7</text>
<text x="44.1" y="93" transform="rotate(-90 44.1 93)">SHIELD</text>
<text x="51.8" y="93" transform="rotate(-90 51.8 93)">GND</text>
<text x="54.7" y="92.4">SBU2</text>
<text x="118.6" y="91.1">GND</text>
<text x="135.1" y="93.7">GND</text>
<text x="206.2" y="92.4">GPIO22</text>
<text x="206.2" y="94.9">GPIO23</text>
<text x="227.7" y="94.9">MISO0/GPIO9</text>
<text x="229.9" y="92.4">CE0/GPIO8</text>
<text x="283.8" y="92.4">EEPROM WP</text>
<text x="287.7" y="94.2">TP4</text>
<text x="93.4" y="100">10k</text>
<text x="93.9" y="98">R6</text>
<text x="107.3" y="101.3">C4</text>
<text x="206.2" y="97.5">GPIO24</text>
<text x="206.2" y="100">GPIO25</text>
<text x="226.4" y="100">SCLK0/GPIO11</text>
<text x="226.5" y="97.5">MOSI0/GPIO10</text>
<text x="38.7" y="106.4">C7</text>
<text x="48.7" y="103.8">GND</text>
<text x="79.7" y="105" transform="rotate(-90 79.7 105)">5.1k</text>
<text x="81.7" y="104.2" transform="rotate(-90 81.7 104.2)">R5</text>
<text x="107.3" y="106.4">100nF</text>
<text x="206.2" y="105.1">GPIO27</text>
<text x="206.2" y="102.6">GPIO26</text>
<text x="227" y="105.1">PWM0/GPIO12</text>
<text x="227" y="107.6">PWM1/GPIO13</text>
<text x="272.9" y="107.6">H1</text>
<text x="285.6" y="107.6">H2</text>
<text x="298.3" y="107.6">H3</text>
<text x="311" y="107.6">H4</text>
<text x="31.4" y="109.4" transform="rotate(-90 31.4 109.4)">1M</text>
<text x="33.5" y="109.9" transform="rotate(-90 33.5 109.9)">R11</text>
<text x="38.7" y="111.5">10nF</text>
<text x="76.7" y="111.5">GND</text>
<text x="104.6" y="111.5">GND</text>
<text x="211.5" y="113.5">TP3</text>
<text x="272" y="109.5">M2.5</text>
<text x="284.7" y="109.5">M2.5</text>
<text x="297.4" y="109.5">M2.5</text>
<text x="310.1" y="109.5">M2.5</text>
<text x="28.4" y="116.5">GND</text>
<text x="93.4" y="117.8">10k</text>
<text x="93.9" y="115.8">R8</text>
<text x="107.3" y="119.1">C5</text>
<text x="211.3" y="115.3">GND</text>
<text x="224.5" y="116.4" transform="rotate(-90 224.5 116.4)">GND</text>
<text x="74.6" y="122.8" transform="rotate(-90 74.6 122.8)">5.1k</text>
<text x="76.7" y="122" transform="rotate(-90 76.7 122)">R7</text>
<text x="107.3" y="124.2">100nF</text>
<text x="221.5" y="124.2">GND</text>
<text x="228.8" y="124.2">PWR_FLAG</text>
<text x="71.6" y="129.2">GND</text>
<text x="104.6" y="129.2">GND</text>
<text x="223.5" y="127.4">Raspberry Pi 40-pin</text>
<text x="94.5" y="144.7">+5V</text>
<text x="104.8" y="149.6">C6</text>
<text x="141" y="145.7">J9</text>
<text x="104.8" y="154.6">10uF</text>
<text x="125.4" y="155.7" transform="rotate(-90 125.4 155.7)">1N4148W</text>
<text x="130.5" y="152.5" transform="rotate(-90 130.5 152.5)">D3</text>
<text x="138.7" y="153.4">FAN 5V</text>
<text x="91.3" y="161.5">R9</text>
<text x="102.1" y="159.7">GND</text>
<text x="116.8" y="161.6">Q2</text>
<text x="91.5" y="163.5">1k</text>
<text x="116.8" y="163.5">AO3400A</text>
<text x="102.6" y="168.8" transform="rotate(-90 102.6 168.8)">100k</text>
<text x="104.6" y="168.3" transform="rotate(-90 104.6 168.3)">R10</text>
<text x="112.2" y="172.4">GND</text>
<text x="99.5" y="175">GND</text>
</g>
<g font-size="1.3" fill="#a90000">
<text x="218.3" y="55.3" transform="rotate(-90 218.3 55.3)">2</text>
<text x="228.5" y="55.3" transform="rotate(-90 228.5 55.3)">1</text>
<text x="62.2" y="60.8">A4</text>
<text x="62.2" y="65.9">A5</text>
<text x="107.2" y="60.8">5</text>
<text x="132.6" y="65.9">4</text>
<text x="132.6" y="60.8">6</text>
<text x="203.1" y="65.9">10</text>
<text x="203.7" y="63.4">8</text>
<text x="241.2" y="63.4">27</text>
<text x="241.2" y="65.9">28</text>
<text x="295.2" y="63.4">5</text>
<text x="295.2" y="65.9">6</text>
<text x="304.7" y="60.4" transform="rotate(-90 304.7 60.4)">8</text>
<text x="313" y="63.4">1</text>
<text x="313" y="65.9">2</text>
<text x="62.1" y="68.4">B5</text>
<text x="107.2" y="68.4">1</text>
<text x="132" y="71">10</text>
<text x="132.6" y="68.4">3</text>
<text x="203.1" y="71">36</text>
<text x="241.8" y="71">3</text>
<text x="295.2" y="68.4">7</text>
<text x="313" y="68.4">3</text>
<text x="62.1" y="76.1">B7</text>
<text x="62.2" y="73.5">A7</text>
<text x="107.2" y="76.1">2</text>
<text x="132.6" y="76.1">9</text>
<text x="203.1" y="73.5">11</text>
<text x="203.1" y="76.1">12</text>
<text x="241.8" y="73.5">5</text>
<text x="304.7" y="73.1" transform="rotate(-90 304.7 73.1)">4</text>
<text x="62.1" y="81.1">B6</text>
<text x="62.2" y="78.6">A6</text>
<text x="132.6" y="81.1">7</text>
<text x="203.1" y="81.1">35</text>
<text x="203.1" y="83.7">38</text>
<text x="241.2" y="81.1">29</text>
<text x="241.2" y="83.7">31</text>
<text x="241.8" y="78.6">7</text>
<text x="62.2" y="88.8">A8</text>
<text x="120.5" y="85.8" transform="rotate(-90 120.5 85.8)">8</text>
<text x="203.1" y="86.2">40</text>
<text x="241.2" y="88.8">26</text>
<text x="62.1" y="91.3">B8</text>
<text x="203.1" y="91.3">15</text>
<text x="203.1" y="93.8">16</text>
<text x="241.2" y="93.8">21</text>
<text x="241.2" y="91.3">24</text>
<text x="43" y="97.9" transform="rotate(-90 43 97.9)">SH</text>
<text x="50.7" y="97.8" transform="rotate(-90 50.7 97.8)">A1</text>
<text x="203.1" y="96.4">18</text>
<text x="203.1" y="98.9">22</text>
<text x="203.1" y="101.5">37</text>
<text x="241.2" y="96.4">19</text>
<text x="241.2" y="98.9">23</text>
<text x="203.1" y="104">13</text>
<text x="241.2" y="104">32</text>
<text x="241.2" y="106.5">33</text>
<text x="223.4" y="118.8" transform="rotate(-90 223.4 118.8)">6</text>
<text x="138.3" y="147.2">1</text>
<text x="138.3" y="149.7">2</text>
<text x="114.2" y="159.5" transform="rotate(-90 114.2 159.5)">3</text>
<text x="107.2" y="162.4">1</text>
<text x="114.2" y="167.1" transform="rotate(-90 114.2 167.1)">2</text>
</g>
<text font-size="1.3" fill="#0f0f0f" x="71.1" y="60.8">VBUS</text>
</svg>
